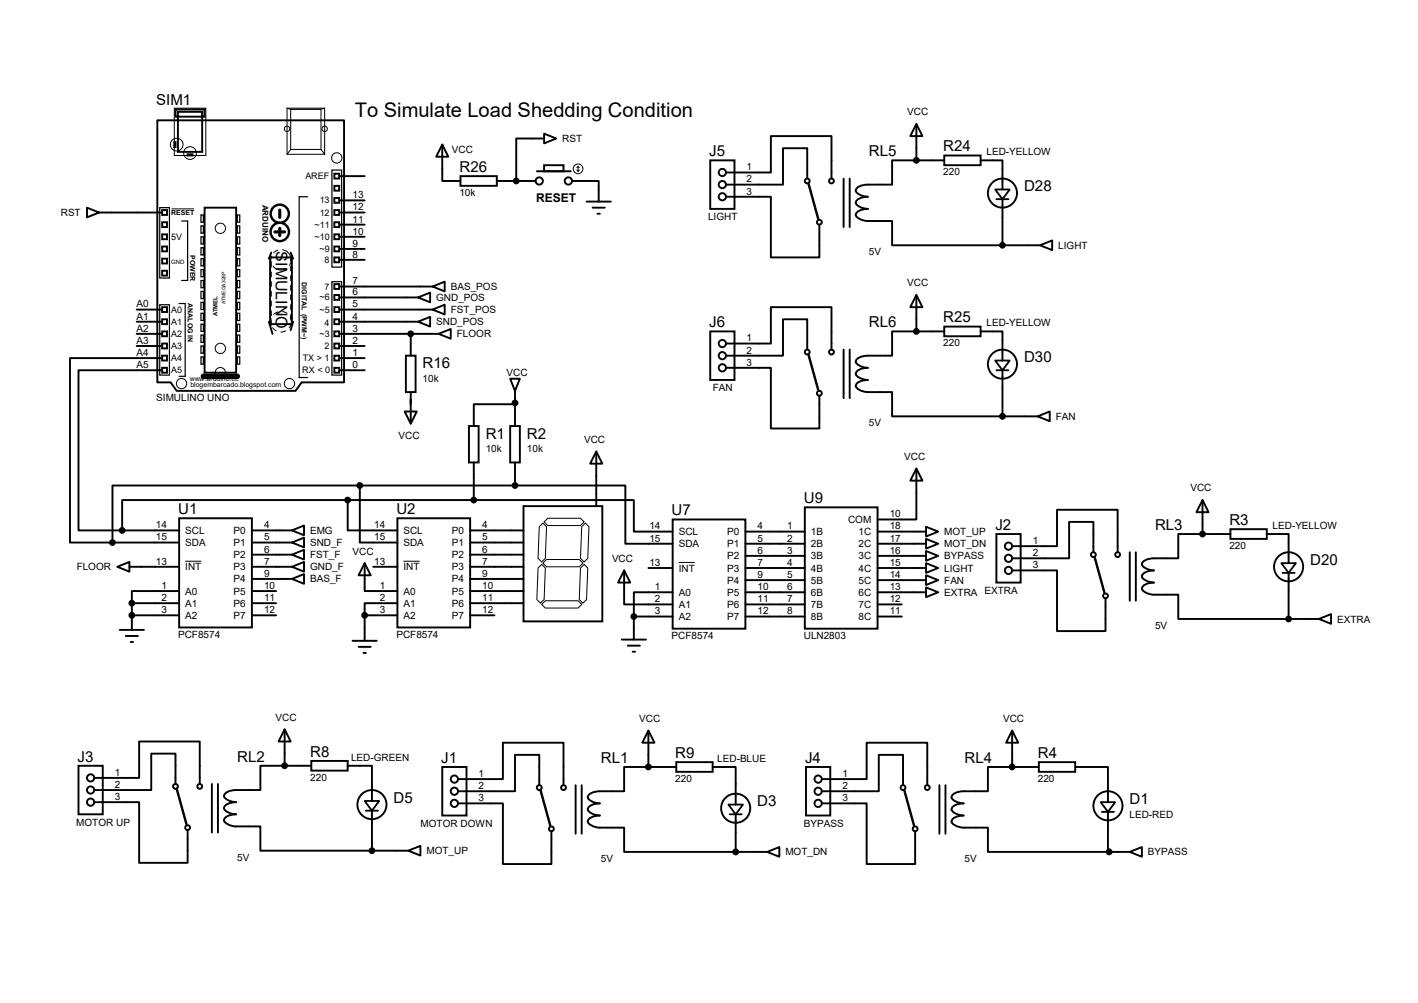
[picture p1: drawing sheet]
<svg xmlns="http://www.w3.org/2000/svg" width="297mm" height="210mm" viewBox="0 0 297 210" stroke-linecap="round" stroke-linejoin="round" font-family="sans-serif">
<g fill="none" stroke="#000" stroke-width=".4">
<path d="M33 25.2h39.1v54.9h-8.9l-1.3 1.7h-24.9l-1.3-1.7h-2.7zM36.5 29.8h.3v1h-.3zM36.8 22.9h6.1v1.5h-6.1zM37.3 23.4h5.1v8.4h-5.1zM39.3 32.3h1v.3h-1zM70 36.4h1.1v1h-1.1zM70 38.9h1.1v1h-1.1zM71.3 36.9h5.1M92.6 30.3l1.3 2.5h-2.5zM92.6 30.3v7.6h3.9M96.5 36.9h7.6v2h-7.6zM104.1 37.9h8.1"/>
<path d="M112.5 35.9h7.1M114 34.6h4v1.3h-4zM114 28l2.5 1-2.5 1zM114 29h-5.9v8.9M119.8 37.9h5.6v4.3M148.8 33.6h5.1v10.1h-5.1zM152.1 36.1h9.4v-7.6h12.7v8.9M169.1 37.4v-6.4h-5.1v7.7h-11.9M176.7 37.4v10.1M178 37.4v10.1M192 26l1.2 2.5h-2.5zM192 26v7.6"/>
<path d="M192 33.6h-5.1v5.1h-2.6a8.5 8.5 0 0 0-4.2 .3 .88 .88 0 0 0-.8 .9 .88 .88 0 0 0 .8 .8l1.7 .5a2.31 2.31 0 0 0-2.5 1.3 2.69 2.69 0 0 0 2.5 1.2 2.31 2.31 0 0 0-2.5 1.3 2.69 2.69 0 0 0 2.5 1.3h5.1v5.1h23.1M197.8 33.6h-5.8M197.8 32.6h7.6v2h-7.6zM205.4 33.6h4.6v6.1M18.2 43.5l2.6 1-2.6 1zM20.8 44.5h12.9M34 46.5h1v1h-1zM34 51.6h1v1h-1zM34 56.7h1v1h-1zM34 54.1h1v1.1h-1zM34 49.1h1v1h-1zM34 44h1v1h-1z"/>
<path d="M42.9 43.5h6.6v34.5h-6.6zM56.6 53.9h4.5v14h-4.5zM56.8 52.9l-.5 1.2M60.9 52.9l.5 1.2M70 41.4h1.1v1.1h-1.1zM70 44h1.1v1h-1.1zM70 46.5h1.1v1h-1.1zM70 49.1h1.1v1h-1.1zM70 51.6h1.1v1h-1.1zM70 59.5h1.1v1h-1.1zM70 53.9h1.1v1h-1.1zM71.3 60h19.3"/>
<path d="M71.3 44.5h5.1M71.3 54.4h5.1M71.3 52.1h5.1M71.3 49.6h5.1M71.3 47h5.1M71.3 42h5.1M90.6 60l2.6-1v2zM122.9 42.2h5M124.1 43.5h2.6M125.2 44.7h.5M152.1 41.2h9.4v12.7h10.1v-6.9M210 41.7v9.7"/>
<path d="M217.9 51.4h-7.9M217.9 51.4l2.5-1.1v2.1zM28.6 69.9h5.1M28.6 67.4h5.1M28.6 64.8h5.1M28.6 72.4h5.1M33.7 75h-19v38.6h8.9M33.7 77.5h-17.3v33.5h9.2M34 64.3h1v1h-1zM34 66.8h1v1.1h-1zM34 69.4h1v1h-1zM34 71.9h1v1h-1z"/>
<path d="M34 74.5h1v1h-1zM34 77h1v1h-1zM56.3 67.4l.8 2.5M61.4 67.4l-.5 1.7M70 61.8h1.1v1h-1.1zM70 64.3h1.1v1h-1.1zM70 66.8h1.1v1.1h-1.1zM70 69.4h1.1v1h-1.1zM70 71.9h1.1v1h-1.1zM70 74.5h1.1v1h-1.1zM70 77h1.1v1h-1.1zM71.3 69.9h20.6"/>
<path d="M71.3 62.3h16.3M71.3 67.4h16.3M71.3 64.8h19.3M71.3 77.5h5.1M71.3 75h5.1M71.3 72.4h5.1M85 74.5h2.1v7.6h-2.1zM86 69.9v4.6M87.6 62.3l2.5-1v2zM87.6 67.4l2.5-1.1v2.1zM90.6 64.8l2.6-1v2zM91.9 69.9l2.5-1v2z"/>
<path d="M106.9 79.3h2l-1 2.5zM148.8 69.4h5.1v10.1h-5.1zM152.1 71.9h9.4v-7.6h12.7v8.9M152.1 77h9.4v12.7h10.1v-6.9M169.1 73.2v-6.4h-5.1v7.7h-11.9M176.7 73.2v10.2M178 73.2v10.2M192 61.8l1.2 2.5h-2.5zM192 61.8v7.6M192 69.4h-5.1v5.1h-2.6a8.5 8.5 0 0 0-4.2 .3 .88 .88 0 0 0-.8 .9 .88 .88 0 0 0 .8 .9l1.7 .4a2.31 2.31 0 0 0-2.5 1.3 2.69 2.69 0 0 0 2.5 1.2 2.31 2.31 0 0 0-2.5 1.3 2.69 2.69 0 0 0 2.5 1.3h5.1v5.1h23.1M197.8 69.4h-5.8M197.8 68.4h7.6v2h-7.6z"/>
<path d="M205.4 69.4h4.6v6.1M210 77.5v9.7M84.8 86.1h2.5l-1.3 2.6zM86 82.1v6.6M98.2 89.2h2.1v7.6h-2.1zM99.2 96.8v7.9M106.9 89.2h2v7.6h-2zM107.9 84.4l-.8 .2h-7.9v4.6M107.9 81.8v7.4M107.9 96.8v4.8M124.9 94.5l1.3 2.6h-2.6zM124.9 94.5v11.5"/>
<path d="M192 98.1v10.7h-8.2M192 98.1l1.2 2.5h-2.5zM217.4 87.2h-7.4M217.4 87.2l2.5-1.1v2.1zM24.6 118.7l2.5-1.1v2.1zM37.5 111h-11.9M37.5 113.6h-13.9M37.5 118.7h-10.4M37.5 108.5h15.3v22.9h-15.3zM52.8 111h8.3M52.8 116.1h8.3M52.8 113.6h8.3"/>
<path d="M52.8 118.7h8.3M61.1 111l2.6-1v2.1zM61.1 116.1l2.6-1v2zM61.1 113.6l2.6-1v2zM61.1 118.7l2.6-1.1v2.1zM72.8 104.7h-47.2v6.3M72.8 104.7v6.3h10.4M72.8 104.7h26.4M75.4 101.6h-51.8v12M75.4 101.6v12h7.8M75.4 101.6h32.5M76.4 117.9l1.3 2.5h-2.6z"/>
<path d="M76.4 117.9v5.8h6.8M78.2 118.7h5M83.2 108.5h15.3v22.9h-15.3zM98.5 111h11.2M98.5 116.1h11.2M98.5 113.6h11.2M98.5 118.7h11.2M99.2 104.7h33.6v6.6h8.1M107.9 101.6h23.1v12.2h9.9M109.7 106h16.5v24.1h-16.5zM130.7 119.4l1.3 2.6h-2.5zM130.7 119.4v7.1h10.2"/>
<path d="M135.8 118.9h5.1M140.9 108.8h15.2v22.8h-15.2zM156.1 111.3h12.5M156.1 113.8h12.5M156.1 116.4h12.5M156.1 118.9h12.5M168.6 106.2h15.2v25.4h-15.2zM183.8 111.3h10.2M183.8 113.8h10.2M183.8 116.4h10.2M183.8 118.9h10.2M194 110.3l2.5 1-2.5 1z"/>
<path d="M194 112.8l2.5 1-2.5 1.1zM194 115.4l2.5 1-2.5 1zM194 117.9l2.5 1-2.5 1zM208.7 111.8h5.1v10.2h-5.1zM212 114.3h9.4v-7.6h12.7v8.9M212 119.4h9.4v12.7h10.2v-6.8M229 115.6v-6.3h-5v7.6h-12M236.7 115.6v10.2M237.9 115.6v10.2M251.9 111.8h-5.1v5.1h-2.5a8.5 8.5 0 0 0-4.3 .3 .88 .88 0 0 0-.8 .9 .88 .88 0 0 0 .8 .9l1.7 .4a2.31 2.31 0 0 0-2.5 1.3 2.69 2.69 0 0 0 2.5 1.3 2.31 2.31 0 0 0-2.5 1.2 2.69 2.69 0 0 0 2.5 1.3h5.1v5.1h23.1M251.9 104.7v7.1M251.9 104.7l1.3 2.5h-2.6z"/>
<path d="M257.7 111.8h-5.8M257.7 110.8h7.7v2h-7.7zM265.4 111.8h4.5v6.1M269.9 119.9v9.7M25.1 131.9h5.1M26.3 133.1h2.6M27.4 134.4h.5M27.6 128.8h9.9M27.6 126.3v5.6M27.6 126.3h9.9M37.5 123.7h-9.9v2.6M52.8 128.8h5"/>
<path d="M52.8 126.3h5M52.8 121.2h8.3M52.8 123.7h5M61.1 121.2l2.6-1v2zM73.8 134.2h5.1M75.1 135.4h2.6M76.1 136.7h.5M76.4 128.8v5.4M83.2 126.3h-6.8v2.5M83.2 128.8h-6.8M98.5 128.8h5.1M98.5 126.3h11.2"/>
<path d="M98.5 121.2h11.2M98.5 123.7h11.2M130.2 133.9h5.1M131.5 135.2h2.5M132.5 136.4h.5M132.8 129.1v4.8M140.9 124h-8.1v5.1M140.9 129.1h-8.1M156.1 129.1h12.5M156.1 121.5h12.5M156.1 124h12.5M156.1 126.5h12.5"/>
<path d="M183.8 129.1h5.1M183.8 121.5h10.2M183.8 124h10.2M183.8 126.5h5.1M194 120.4l2.5 1.1-2.5 1zM194 123l2.5 1-2.5 1zM276.3 129.6h-6.4M276.3 129.6l2.5-1v2zM59.6 152.7v7.6M59.6 152.7l1.3 2.5h-2.5zM65.2 159.3h7.6v2h-7.6zM135.8 153v7.6"/>
<path d="M135.8 153l1.3 2.5h-2.5zM141.7 159.6h7.6v2h-7.6zM212 153l1.3 2.5h-2.5zM212 153v7.6M217.6 159.6h7.6v2h-7.6zM16.4 160.3h5.1v10.2h-5.1zM19.7 162.9h9.4v-7.7h12.7v8.9M19.7 167.9h9.4v12.7h10.2v-6.8M36.8 164.1v-6.3h-5.1v7.6h-12M44.4 164.1v10.2M45.7 164.1v10.2M59.6 160.3h-5.1v5.1h-2.5a8.5 8.5 0 0 0-4.3 .3 .88 .88 0 0 0-.8 .9 .88 .88 0 0 0 .8 .9l1.8 .4a2.31 2.31 0 0 0-2.6 1.3 2.69 2.69 0 0 0 2.6 1.3 2.31 2.31 0 0 0-2.6 1.2 2.69 2.69 0 0 0 2.6 1.3h5v5.1h23.4"/>
<path d="M65.2 160.3h-5.6M72.8 160.3h5.1v7.4M77.9 169.7v8.4M85.5 178.1l2.6-1v2zM85.5 178.1h-7.6M92.6 160.6h5.1v10.1h-5.1zM95.9 163.1h9.4v-7.6h12.7v8.9M95.9 168.2h9.4v12.7h10.2v-6.9M113 164.4v-6.4h-5.1v7.7h-12M120.6 164.4v10.1M121.9 164.4v10.1M135.8 160.6h-5.1v5.1h-2.5a8.5 8.5 0 0 0-4.3 .3 .88 .88 0 0 0-.8 .9 .88 .88 0 0 0 .8 .8l1.8 .5a2.31 2.31 0 0 0-2.6 1.3 2.69 2.69 0 0 0 2.6 1.2 2.31 2.31 0 0 0-2.6 1.3 2.69 2.69 0 0 0 2.6 1.3h5v5.1h23.4"/>
<path d="M141.7 160.6h-5.9M149.3 160.6h4.8v7.8M154.1 170.5v7.9M160.7 178.4h-6.6M160.7 178.4l2.6-1.1v2.1zM168.8 160.6h5.1v10.1h-5.1zM172.1 163.1h9.4v-7.6h12.7v8.9M172.1 168.2h9.4v12.7h10.2v-6.9M189.2 164.4v-6.4h-5.1v7.7h-12M196.8 164.4v10.1M198.1 164.4v10.1M212 160.6h-5.1v5.1h-2.5a8.5 8.5 0 0 0-4.3 .3 .88 .88 0 0 0-.8 .9 .88 .88 0 0 0 .8 .8l1.8 .5a2.31 2.31 0 0 0-2.6 1.3 2.69 2.69 0 0 0 2.6 1.2 2.31 2.31 0 0 0-2.6 1.3 2.69 2.69 0 0 0 2.6 1.3h5v5.1h25.4"/>
<path d="M217.6 160.6h-5.6M225.2 160.6h6.9v7.3M232.1 170v7.8h.2v.6M236.7 178.4h-4.4M236.7 178.4l2.5-1.1v2.1z"/>
<circle cx="113" cy="37.9" r=".76"/>
<circle cx="119.1" cy="37.9" r=".76"/>
<circle cx="151.3" cy="38.6" r=".76"/>
<circle cx="151.3" cy="36.1" r=".76"/>
<circle cx="169.1" cy="37.9" r=".51"/>
<circle cx="174.2" cy="37.9" r=".51"/>
<circle cx="151.3" cy="41.2" r=".76"/>
<circle cx="171.6" cy="46.5" r=".51"/>
<circle cx="210" cy="40.4" r="3"/>
<circle cx="151.3" cy="74.5" r=".76"/>
<circle cx="151.3" cy="71.9" r=".76"/>
<circle cx="151.3" cy="77" r=".76"/>
<circle cx="169.1" cy="73.7" r=".51"/>
<circle cx="174.2" cy="73.7" r=".51"/>
<circle cx="210" cy="76.2" r="3"/>
<circle cx="171.6" cy="82.3" r=".51"/>
<circle cx="211.3" cy="114.3" r=".76"/>
<circle cx="211.3" cy="119.4" r=".76"/>
<circle cx="211.3" cy="116.9" r=".76"/>
<circle cx="229" cy="116.1" r=".51"/>
<circle cx="234.1" cy="116.1" r=".51"/>
<circle cx="269.9" cy="118.7" r="3"/>
<circle cx="231.6" cy="124.8" r=".51"/>
<circle cx="19" cy="162.9" r=".76"/>
<circle cx="19" cy="165.4" r=".76"/>
<circle cx="19" cy="167.9" r=".76"/>
<circle cx="36.8" cy="164.6" r=".51"/>
<circle cx="39.3" cy="173.3" r=".51"/>
<circle cx="41.8" cy="164.6" r=".51"/>
<circle cx="77.9" cy="168.4" r="3"/>
<circle cx="95.2" cy="163.1" r=".76"/>
<circle cx="95.2" cy="165.6" r=".76"/>
<circle cx="95.2" cy="168.2" r=".76"/>
<circle cx="113" cy="164.9" r=".51"/>
<circle cx="115.5" cy="173.5" r=".51"/>
<circle cx="118" cy="164.9" r=".51"/>
<circle cx="154.1" cy="169.2" r="3"/>
<circle cx="171.4" cy="163.1" r=".76"/>
<circle cx="171.4" cy="168.2" r=".76"/>
<circle cx="171.4" cy="165.6" r=".76"/>
<circle cx="189.2" cy="164.9" r=".51"/>
<circle cx="191.7" cy="173.5" r=".51"/>
<circle cx="194.2" cy="164.9" r=".51"/>
<circle cx="232.1" cy="168.7" r="3"/>
</g>
<g fill="none" stroke="#000" stroke-width=".25">
<path d="M69.5 35.6h2.1v20.3h-2.1zM33.5 43.5h2v14.7h-2zM38 46.3h1.3v12.4h-1.3M42.1 45h.5v1.5h-.5zM42.1 47.3h.5v1.5h-.5zM42.1 49.6h.5v1.5h-.5zM42.1 51.9h.5v1.5h-.5zM42.1 54.1h.5v1.6h-.5zM42.1 56.4h.5v1.6h-.5zM42.1 58.7h.5v1.5h-.5zM49.7 45h.5v1.5h-.5zM49.7 47.3h.5v1.5h-.5z"/>
<path d="M49.7 49.6h.5v1.5h-.5zM49.7 51.9h.5v1.5h-.5zM49.7 54.1h.5v1.6h-.5zM49.7 56.4h.5v1.6h-.5zM49.7 58.7h.5v1.5h-.5zM64.4 41.2h-1.7v37.8h1.7M69.5 59h2.1v19.5h-2.1zM33.5 63.8h2v14.7h-2zM37.5 63.5h1.3v15.3h-1.3M42.1 61h.5v1.5h-.5zM42.1 63.3h.5v1.5h-.5zM42.1 65.6h.5v1.5h-.5z"/>
<path d="M42.1 67.9h.5v1.5h-.5zM42.1 70.1h.5v1.6h-.5zM42.1 72.4h.5v1.6h-.5zM42.1 74.7h.5v1.5h-.5zM49.7 61h.5v1.5h-.5zM49.7 63.3h.5v1.5h-.5zM49.7 65.6h.5v1.5h-.5zM49.7 67.9h.5v1.5h-.5zM49.7 70.1h.5v1.6h-.5zM49.7 72.4h.5v1.6h-.5zM49.7 74.7h.5v1.5h-.5z"/>
</g>
<circle cx="58.9" cy="54.4" r="2.14" fill="none" stroke="#000" stroke-width=".21" stroke-dasharray="3 1 1 1 1 1"/>
<g fill="none" stroke="#000" stroke-width=".21" stroke-dasharray="1 1 1 1 1 1 1 1">
<path d="M60.9 53.6v14.5M56.8 68.1l.1-14.5"/>
<circle cx="58.9" cy="67.3" r="2.16"/>
</g>
<g fill="none" stroke="#000" stroke-width=".51">
<path d="M169.4 38.4l2 7.4M169.4 74.2l2 7.4M229.3 116.6l2 7.4M37 165.1l2 7.4M113.2 165.4l2 7.4M189.4 165.4l2 7.4"/>
<circle cx="58.6" cy="48.6" r="1.93"/>
<circle cx="58.6" cy="44.7" r="1.91"/>
</g>
<path d="M57.6 48.6h2M58.6 44v1.5M58.6 47.8v1.5" fill="none" stroke="#000" stroke-width=".66"/>
<g fill="none" stroke="#000" stroke-width=".21">
<path d="M36.5 22.6h6.6v10h-6.6zM60.1 22.6h7.9v9.7h-7.9zM60.1 22.6l.8 .3M60.9 22.9h6.3v8.4h-6.3zM60.9 31.3l-.8 1M67.2 31.3l.8 1M68 22.6l-.8 .3M120.8 35.1l.3-.3 .2 .3M120.8 35.6l.3 .3M121.1 34.8v1.1M121.3 35.6l-.2 .3M36 43.7h4.6"/>
<path d="M38.8 117.5h3.4M84.5 117.5h3.4M112.7 118.9l.8-.7 .7 .7-.2 6.6-.8 .8-.7-.8zM113 110.3l.7-.8 .8 .8-.3 6.6-.7 .7-.8-.7zM113.7 117.9l.8-.8h6.8l.8 .8-.8 .8h-6.8zM114 109.3l.7-.8h6.9l.8 .8-.8 .7h-6.9zM121.6 118.9l.8-.7 .7 .7-.2 6.6-.8 .8-.8-.8zM121.9 110.3l.7-.8 .8 .8-.3 6.6-.7 .7-.8-.7zM142.2 117.8h3.4M113.5 126.5l.7-.7h6.9l.8 .7-.8 .8h-6.9z"/>
<circle cx="37" cy="30.3" r="1.33"/>
<circle cx="39.8" cy="32" r="1.33"/>
<circle cx="60.1" cy="27" r=".57"/>
<circle cx="68" cy="27" r=".57"/>
<circle cx="70.5" cy="33.1" r="1.08"/>
<circle cx="121.1" cy="35.3" r="1.02"/>
<circle cx="46.2" cy="47.8" r="1.08"/>
<circle cx="46.2" cy="78" r="1.08"/>
<circle cx="46.2" cy="72.9" r="1.08"/>
<circle cx="38" cy="80.3" r="1.08"/>
<circle cx="60.6" cy="80.3" r="1.08"/>
</g>
<path d="M42.6 78.8h7.1" fill="none" stroke="#000" stroke-width="1.2"/>
<g fill="#000" stroke="#000" stroke-width=".4">
<circle cx="108.1" cy="37.9" r=".51"/>
<circle cx="192" cy="33.6" r=".51"/>
<circle cx="210" cy="51.3" r=".51"/>
<circle cx="86" cy="69.9" r=".51"/>
<circle cx="192" cy="69.4" r=".51"/>
<circle cx="107.9" cy="84.4" r=".51"/>
<circle cx="210" cy="87.2" r=".51"/>
<circle cx="23.6" cy="113.6" r=".51"/>
<circle cx="25.6" cy="111" r=".51"/>
<circle cx="72.8" cy="104.7" r=".51"/>
<circle cx="75.4" cy="101.6" r=".51"/>
<circle cx="99.2" cy="104.7" r=".51"/>
<circle cx="107.9" cy="101.6" r=".51"/>
<circle cx="251.9" cy="111.8" r=".51"/>
<circle cx="27.6" cy="126.3" r=".51"/>
<circle cx="27.6" cy="128.8" r=".51"/>
<circle cx="76.4" cy="128.8" r=".51"/>
<circle cx="132.8" cy="129.1" r=".51"/>
<circle cx="269.9" cy="129.6" r=".51"/>
<circle cx="59.6" cy="160.3" r=".51"/>
<circle cx="77.9" cy="178.1" r=".51"/>
<circle cx="135.8" cy="160.6" r=".51"/>
<circle cx="154.1" cy="178.3" r=".51"/>
<circle cx="212" cy="160.6" r=".51"/>
<circle cx="232.3" cy="178.3" r=".51"/>
</g>
<path d="M208.5 39.7h3l-1.5 2zM208.7 41.7h2.6M208.5 75.5h3l-1.5 2zM208.7 77.5h2.6M268.4 117.9h3.1l-1.6 2zM268.7 119.9h2.5M76.4 167.7h3l-1.5 2zM76.6 169.7h2.6M152.6 168.4h3l-1.5 2.1zM152.8 170.5h2.6M230.6 167.9h3l-1.5 2.1zM230.8 170h2.6" fill="none" stroke="#000" stroke-width=".38"/>
<text font-size="4.2" x="74.4" y="24.4">To Simulate Load Shedding Condition</text>
<text font-size="3.4" x="57.8" y="52.6" transform="rotate(90 57.8 52.6)">SIMULINO</text>
<g font-size="3.2">
<text x="32.7" y="21.9">SIM1</text>
<text x="148.6" y="32.7">J5</text>
<text x="182" y="32.7">RL5</text>
<text x="197.6" y="31.7">R24</text>
<text x="96.2" y="36">R26</text>
<text x="214.5" y="40">D28</text>
<text x="148.6" y="68.5">J6</text>
<text x="182" y="68.5">RL6</text>
<text x="197.6" y="67.5">R25</text>
<text x="88.5" y="77.1">R16</text>
<text x="214.5" y="75.8">D30</text>
<text x="101.7" y="91.8">R1</text>
<text x="110.4" y="91.8">R2</text>
<text x="37.3" y="107.6">U1</text>
<text x="83" y="107.6">U2</text>
<text x="140.7" y="107.9">U7</text>
<text x="168.4" y="105.3">U9</text>
<text x="208.5" y="110.9">J2</text>
<text x="242" y="110.9">RL3</text>
<text x="257.5" y="109.9">R3</text>
<text x="274.5" y="118.3">D20</text>
<text x="16.2" y="159.4">J3</text>
<text x="49.7" y="159.4">RL2</text>
<text x="65" y="158.4">R8</text>
<text x="92.4" y="159.7">J1</text>
<text x="125.9" y="159.7">RL1</text>
<text x="141.5" y="158.7">R9</text>
<text x="168.6" y="159.7">J4</text>
<text x="202.1" y="159.7">RL4</text>
<text x="217.4" y="158.7">R4</text>
<text x="82.4" y="168">D5</text>
<text x="158.6" y="168.8">D3</text>
<text x="236.6" y="168.3">D1</text>
</g>
<text font-size="2.5" x="112.3" y="42.4">RESET</text>
<g font-size="2.1">
<text x="117.8" y="29.7">RST</text>
<text x="190.1" y="24.2">VCC</text>
<text x="94.7" y="32">VCC</text>
<text x="156.4" y="35.7">1</text>
<text x="206.6" y="32.5">LED-YELLOW</text>
<text x="73.8" y="41.5">13</text>
<text x="96.2" y="41">10k</text>
<text x="156.4" y="38.2">2</text>
<text x="156.4" y="40.7">3</text>
<text x="197.6" y="36.7">220</text>
<text x="12.7" y="45.2">RST</text>
<text x="73.8" y="46.6">11</text>
<text x="73.8" y="44">12</text>
<text x="148.3" y="46.1">LIGHT</text>
<text x="73.8" y="54">8</text>
<text x="73.8" y="51.7">9</text>
<text x="73.8" y="49.1">10</text>
<text x="182" y="53.5">5V</text>
<text x="221.7" y="52.1">LIGHT</text>
<text x="73.8" y="59.5">7</text>
<text x="190.1" y="60">VCC</text>
<text x="28.6" y="64.4">A0</text>
<text x="73.8" y="64.4">5</text>
<text x="73.8" y="61.8">6</text>
<text x="91.4" y="63">GND_POS</text>
<text x="94.4" y="65.6">FST_POS</text>
<text x="94.4" y="60.7">BAS_POS</text>
<text x="28.6" y="72">A3</text>
<text x="28.6" y="69.4">A2</text>
<text x="28.6" y="66.9">A1</text>
<text x="73.8" y="72">2</text>
<text x="73.8" y="69.4">3</text>
<text x="73.8" y="66.9">4</text>
<text x="91.4" y="68.1">SND_POS</text>
<text x="95.7" y="70.6">FLOOR</text>
<text x="156.4" y="71.5">1</text>
<text x="206.6" y="68.3">LED-YELLOW</text>
<text x="28.6" y="77.1">A5</text>
<text x="28.6" y="74.5">A4</text>
<text x="73.8" y="77.1">0</text>
<text x="73.8" y="74.5">1</text>
<text x="156.4" y="74">2</text>
<text x="156.4" y="76.6">3</text>
<text x="197.6" y="72.5">220</text>
<text x="32.7" y="83.9">SIMULINO UNO</text>
<text x="88.5" y="80">10k</text>
<text x="106.1" y="78.8">VCC</text>
<text x="149.3" y="81.9">FAN</text>
<text x="182" y="89.3">5V</text>
<text x="221.2" y="87.9">FAN</text>
<text x="83.5" y="92">VCC</text>
<text x="101.7" y="94.7">10k</text>
<text x="110.4" y="94.7">10k</text>
<text x="122.4" y="92.7">VCC</text>
<text x="189.4" y="96.3">VCC</text>
<text x="249.4" y="102.9">VCC</text>
<text x="32.7" y="110.6">14</text>
<text x="32.7" y="113.1">15</text>
<text x="38.8" y="111.8">SCL</text>
<text x="48.9" y="111.8">P0</text>
<text x="55.3" y="110.6">4</text>
<text x="55.3" y="113.1">5</text>
<text x="65" y="111.8">EMG</text>
<text x="78.4" y="110.6">14</text>
<text x="78.4" y="113.1">15</text>
<text x="84.5" y="111.8">SCL</text>
<text x="94.7" y="111.8">P0</text>
<text x="101" y="110.6">4</text>
<text x="101" y="113.1">5</text>
<text x="136" y="110.8">14</text>
<text x="136" y="113.4">15</text>
<text x="142.2" y="112">SCL</text>
<text x="152.3" y="112">P0</text>
<text x="158.7" y="110.8">4</text>
<text x="158.7" y="113.4">5</text>
<text x="164.9" y="110.8">1</text>
<text x="164.9" y="113.4">2</text>
<text x="169.9" y="112">1B</text>
<text x="177.6" y="109.5">COM</text>
<text x="179.9" y="112">1C</text>
<text x="186.4" y="108.3">10</text>
<text x="186.4" y="110.8">18</text>
<text x="186.4" y="113.4">17</text>
<text x="197.8" y="112">MOT_UP</text>
<text x="216.3" y="113.9">1</text>
<text x="266.6" y="110.7">LED-YELLOW</text>
<text x="16.1" y="119.4">FLOOR</text>
<text x="32.7" y="118.2">13</text>
<text x="38.8" y="114.3">SDA</text>
<text x="38.8" y="119.4">INT</text>
<text x="48.9" y="114.3">P1</text>
<text x="48.9" y="116.9">P2</text>
<text x="48.9" y="119.4">P3</text>
<text x="55.3" y="115.7">6</text>
<text x="55.3" y="118.2">7</text>
<text x="65" y="116.9">FST_F</text>
<text x="65" y="114.3">SND_F</text>
<text x="65" y="119.4">GND_F</text>
<text x="73.8" y="116.1">VCC</text>
<text x="78.4" y="118.2">13</text>
<text x="84.5" y="114.3">SDA</text>
<text x="84.5" y="119.4">INT</text>
<text x="94.7" y="114.3">P1</text>
<text x="94.7" y="116.9">P2</text>
<text x="94.7" y="119.4">P3</text>
<text x="101" y="115.7">6</text>
<text x="101" y="118.2">7</text>
<text x="128.2" y="117.6">VCC</text>
<text x="136" y="118.5">13</text>
<text x="142.2" y="114.6">SDA</text>
<text x="142.2" y="119.7">INT</text>
<text x="152.3" y="114.6">P1</text>
<text x="152.3" y="117.1">P2</text>
<text x="152.3" y="119.7">P3</text>
<text x="158.7" y="115.9">6</text>
<text x="158.7" y="118.5">7</text>
<text x="164.9" y="115.9">3</text>
<text x="164.9" y="118.5">4</text>
<text x="169.9" y="114.6">2B</text>
<text x="169.9" y="117.1">3B</text>
<text x="169.9" y="119.7">4B</text>
<text x="179.9" y="114.6">2C</text>
<text x="179.9" y="117.1">3C</text>
<text x="179.9" y="119.7">4C</text>
<text x="186.4" y="115.9">16</text>
<text x="186.4" y="118.5">15</text>
<text x="197.8" y="114.6">MOT_DN</text>
<text x="197.8" y="117.1">BYPASS</text>
<text x="197.8" y="119.7">LIGHT</text>
<text x="216.3" y="116.4">2</text>
<text x="216.3" y="119">3</text>
<text x="257.5" y="114.9">220</text>
<text x="33.8" y="123.3">1</text>
<text x="33.8" y="125.8">2</text>
<text x="38.8" y="124.5">A0</text>
<text x="48.9" y="121.9">P4</text>
<text x="48.9" y="124.5">P5</text>
<text x="55.3" y="120.8">9</text>
<text x="55.3" y="123.3">10</text>
<text x="55.3" y="125.8">11</text>
<text x="65" y="121.9">BAS_F</text>
<text x="79.5" y="123.3">1</text>
<text x="79.5" y="125.8">2</text>
<text x="84.5" y="124.5">A0</text>
<text x="94.7" y="121.9">P4</text>
<text x="94.7" y="124.5">P5</text>
<text x="101" y="120.8">9</text>
<text x="101" y="123.3">10</text>
<text x="101" y="125.8">11</text>
<text x="137.2" y="123.5">1</text>
<text x="142.2" y="124.7">A0</text>
<text x="152.3" y="122.2">P4</text>
<text x="152.3" y="124.7">P5</text>
<text x="158.7" y="121">9</text>
<text x="158.7" y="123.5">10</text>
<text x="164.9" y="121">5</text>
<text x="164.9" y="123.5">6</text>
<text x="169.9" y="122.2">5B</text>
<text x="169.9" y="124.7">6B</text>
<text x="179.9" y="122.2">5C</text>
<text x="179.9" y="124.7">6C</text>
<text x="186.4" y="121">14</text>
<text x="186.4" y="123.5">13</text>
<text x="197.8" y="122.2">FAN</text>
<text x="197.8" y="124.7">EXTRA EXTRA</text>
<text x="33.8" y="128.4">3</text>
<text x="38.8" y="127">A1</text>
<text x="38.8" y="129.6">A2</text>
<text x="48.9" y="127">P6</text>
<text x="48.9" y="129.6">P7</text>
<text x="55.3" y="128.4">12</text>
<text x="79.5" y="128.4">3</text>
<text x="84.5" y="127">A1</text>
<text x="84.5" y="129.6">A2</text>
<text x="94.7" y="127">P6</text>
<text x="94.7" y="129.6">P7</text>
<text x="101" y="128.4">12</text>
<text x="137.2" y="126.1">2</text>
<text x="137.2" y="128.6">3</text>
<text x="142.2" y="127.3">A1</text>
<text x="142.2" y="129.8">A2</text>
<text x="152.3" y="127.3">P6</text>
<text x="152.3" y="129.8">P7</text>
<text x="158.7" y="126.1">11</text>
<text x="158.7" y="128.6">12</text>
<text x="164.9" y="126.1">7</text>
<text x="164.9" y="128.6">8</text>
<text x="169.9" y="127.3">7B</text>
<text x="169.9" y="129.8">8B</text>
<text x="179.9" y="127.3">7C</text>
<text x="179.9" y="129.8">8C</text>
<text x="186.4" y="126.1">12</text>
<text x="186.4" y="128.6">11</text>
<text x="242" y="131.7">5V</text>
<text x="280.1" y="130.3">EXTRA</text>
<text x="37.3" y="133.5">PCF8574</text>
<text x="83" y="133.5">PCF8574</text>
<text x="140.7" y="133.7">PCF8574</text>
<text x="168.4" y="133.7">ULN2803</text>
<text x="57.7" y="150.9">VCC</text>
<text x="133.9" y="151.2">VCC</text>
<text x="210.1" y="151.2">VCC</text>
<text x="73.6" y="159.2">LED-GREEN</text>
<text x="150.3" y="159.5">LED-BLUE</text>
<text x="24.1" y="162.4">1</text>
<text x="24.1" y="165">2</text>
<text x="24.1" y="167.5">3</text>
<text x="65" y="163.4">220</text>
<text x="100.3" y="162.7">1</text>
<text x="100.3" y="165.2">2</text>
<text x="100.3" y="167.7">3</text>
<text x="141.5" y="163.7">220</text>
<text x="176.5" y="162.7">1</text>
<text x="176.5" y="165.2">2</text>
<text x="176.5" y="167.7">3</text>
<text x="217.4" y="163.7">220</text>
<text x="16" y="172.8">MOTOR UP</text>
<text x="88.1" y="173.1">MOTOR DOWN</text>
<text x="168.4" y="173.1">BYPASS</text>
<text x="236.6" y="171.2">LED-RED</text>
<text x="89.3" y="178.8">MOT_UP</text>
<text x="164.5" y="179.1">MOT_DN</text>
<text x="240.5" y="179.1">BYPASS</text>
<text x="49.7" y="180.2">5V</text>
<text x="125.9" y="180.5">5V</text>
<text x="202.1" y="180.5">5V</text>
</g>
<g font-size="1.9">
<text x="64" y="37.5">AREF</text>
<text x="65.9" y="47.7">~11</text>
<text x="67" y="42.6">13</text>
<text x="67" y="45.1">12</text>
<text x="35.9" y="50.2">5V</text>
<text x="65.9" y="50.2">~10</text>
<text x="66.9" y="52.7">~9</text>
<text x="68" y="55">8</text>
<text x="35.9" y="65.4">A0</text>
<text x="66.9" y="62.9">~6</text>
<text x="66.9" y="65.4">~5</text>
<text x="68" y="60.6">7</text>
<text x="35.9" y="68">A1</text>
<text x="35.9" y="70.5">A2</text>
<text x="66.9" y="70.5">~3</text>
<text x="68" y="68.2">4</text>
<text x="35.9" y="73.1">A3</text>
<text x="35.9" y="75.6">A4</text>
<text x="63.4" y="75.6">TX &gt; 1</text>
<text x="68" y="73.1">2</text>
<text x="35.9" y="78.1">A5</text>
<text x="63.3" y="78.1">RX &lt; 0</text>
</g>
<text font-size="1.7" x="55" y="42.9" transform="rotate(90 55 42.9)">ARDUINO</text>
<g font-size="1.5">
<text x="35.9" y="45">RESET</text>
<text x="39.8" y="53.4" transform="rotate(90 39.8 53.4)">POWER</text>
<text x="63.2" y="59.1" transform="rotate(90 63.2 59.1)">DIGITAL (PWM~)</text>
<text x="39.3" y="63.5" transform="rotate(90 39.3 63.5)">ANALOG IN</text>
<text x="39.7" y="79.8">www.arduino.cc</text>
<text x="39.9" y="81.1">blogembarcado.blogspot.com</text>
</g>
<g font-size="1.2">
<text x="35.9" y="55.4">GND</text>
<text x="45.6" y="66.2" transform="rotate(-90 45.6 66.2)">ATMEL</text>
</g>
<text font-size="1.1" x="47.3" y="63.6" transform="rotate(-90 47.3 63.6)">ATMEGA328P</text>
</svg>
